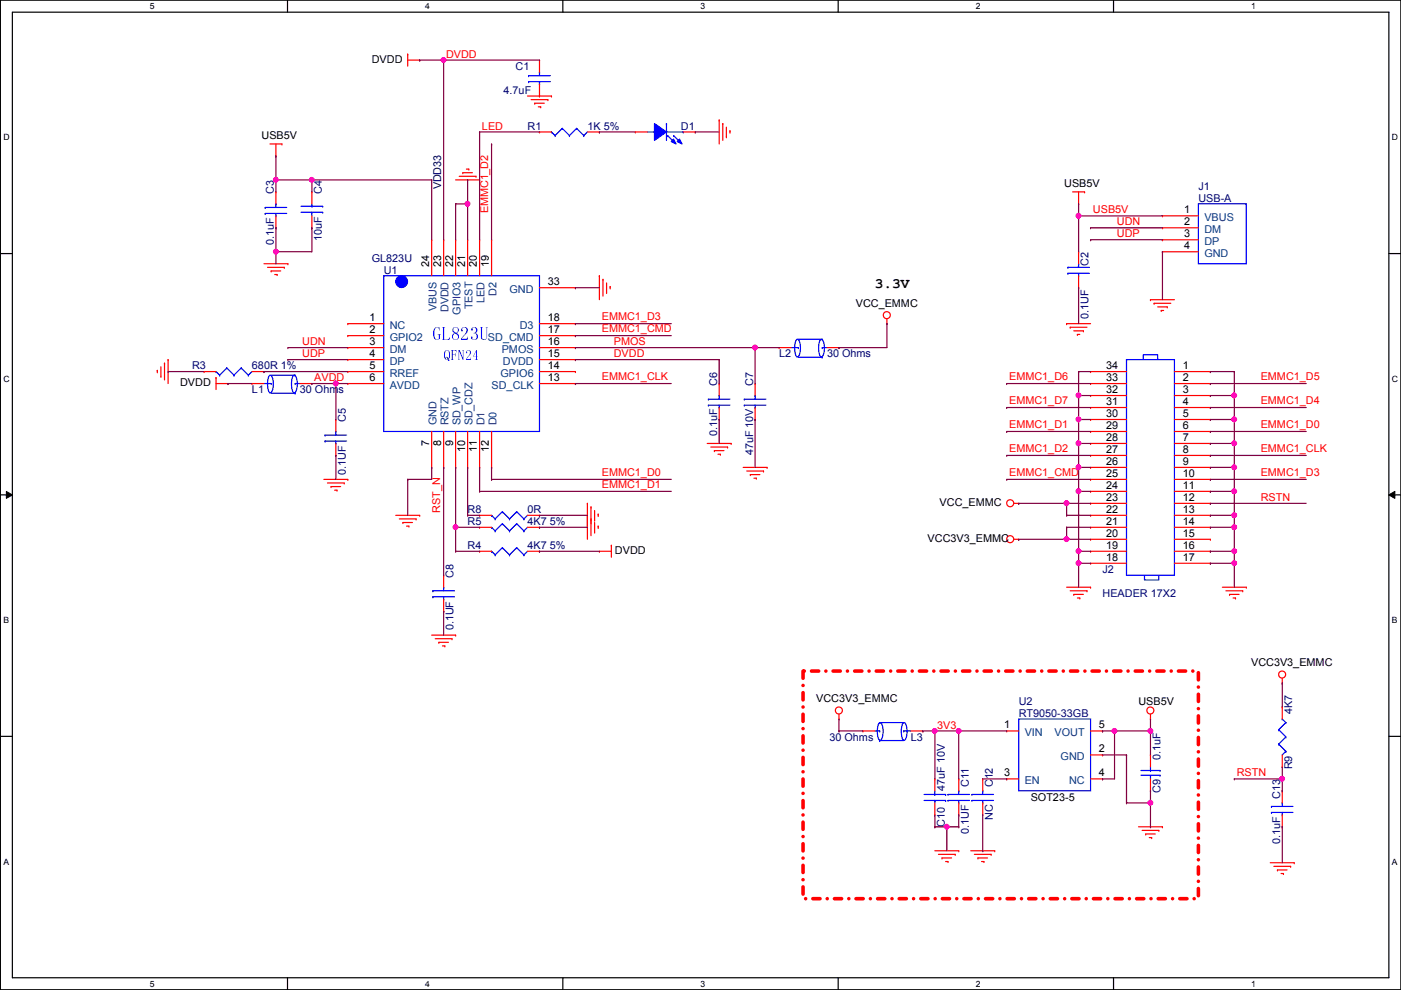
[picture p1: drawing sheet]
<svg xmlns="http://www.w3.org/2000/svg" width="297mm" height="210mm" viewBox="0 0 297 210" stroke-linecap="round" stroke-linejoin="round" font-family="sans-serif">
<path d="M.1 0h296.9v209.8h-296.9zM2.6 2.6h291.9v204.7h-291.9z" fill="none" stroke="#000" stroke-width=".25"/>
<g fill="#fff">
<path d="M31.8 .3h1v2h-1z"/>
<path d="M31.8 207.6h1v1.9h-1z"/>
</g>
<path d="M61 0v2.6M61 207.3v2.5" fill="none" stroke="#000" stroke-width=".25"/>
<g fill="#fff">
<path d="M90.1 .3h1v2h-1z"/>
<path d="M90.1 207.6h1v1.9h-1z"/>
</g>
<path d="M119.3 0v2.6M119.3 207.3v2.5" fill="none" stroke="#000" stroke-width=".25"/>
<g fill="#fff">
<path d="M148.5 .3h1v2h-1z"/>
<path d="M148.5 207.6h1v1.9h-1z"/>
</g>
<path d="M177.7 0v2.6M177.7 207.3v2.5" fill="none" stroke="#000" stroke-width=".25"/>
<g fill="#fff">
<path d="M206.9 .3h1v2h-1z"/>
<path d="M206.9 207.6h1v1.9h-1z"/>
</g>
<path d="M236.1 0v2.6M236.1 207.3v2.5" fill="none" stroke="#000" stroke-width=".25"/>
<g fill="#fff">
<path d="M265.3 .3h.9v2h-.9z"/>
<path d="M265.3 207.6h.9v1.9h-.9z"/>
<path d="M.7 28.2h1.3v1.9h-1.3z"/>
<path d="M295.1 28.2h1.3v1.9h-1.3z"/>
<path d="M.7 79.3h1.3v2h-1.3z"/>
<path d="M295.1 79.3h1.3v2h-1.3z"/>
</g>
<path d="M.1 53.8h2.5M294.5 53.8h2.5" fill="none" stroke="#000" stroke-width=".25"/>
<g fill="#fff">
<path d="M.7 130.5h1.2v2h-1.2z"/>
<path d="M295.1 130.5h1.2v2h-1.2z"/>
</g>
<path d="M.1 104.9h2.5M294.5 104.9h2.5" fill="none" stroke="#000" stroke-width=".25"/>
<path d="M1.4 104.2l1.2 .7-1.2 .8zM294.5 104.9l1.2-.7v1.5z" fill="#000"/>
<path d="M1.4 104.2l1.2 .7-1.2 .8zM294.5 104.9l1.2-.7v1.5z" fill="none" stroke="#000" stroke-width=".21"/>
<g fill="#fff">
<path d="M.7 181.7h1.2v2h-1.2z"/>
<path d="M295.1 181.7h1.2v2h-1.2z"/>
</g>
<path d="M.1 156.1h2.5M294.5 156.1h2.5" fill="none" stroke="#000" stroke-width=".25"/>
<path d="M170.3 142.3h83.8v48.2h-83.8z" fill="none" stroke="#f00" stroke-width=".76" stroke-dasharray="1.5 1.5 0 1.5"/>
<g fill="none" stroke="#f00" stroke-width=".25">
<path d="M86.4 11.5h.1M86.4 12.7h2.6M86.4 11.5v2.5M89 12.7h.1M114.4 12.7h.1M114.4 12.7v2.6M114.4 17.8v2.6M57.2 30.5h2.6M58.5 33.1h.1M58.5 30.5v2.6M59.8 30.5h.1M96.6 38.1h5.1"/>
<path d="M97.4 37.4h3.5M98.1 36.6h.1M98.1 36.6h2.1M98.9 35.9h.5M99.4 35.9h.1M100.9 37.4h.1M101.7 38.1h.1M111.8 20.4h5.1M112.6 21.1h3.6M113.4 21.9h.1M113.4 21.9h2M114.1 22.6h.5"/>
<path d="M114.4 20.4h.1M114.6 22.6h.1M116.2 21.1h.1M116.9 20.4h.1M152.5 25.4h.1M152.5 25.4v5.1M153.2 26.2h.1M153.2 26.2v3.6M154 29h.1M154 27v2M154.8 27.7h.1M154.8 27.7v.5"/>
<path d="M56 55.9h5M56.7 56.7h3.6M57.5 57.4h.1M57.5 57.4h2M58.2 58.2h.6M58.8 58.2h.1M60.3 56.7h.1M61 55.9h.1M127.1 58.5h.1M127.1 58.5v5M127.8 59.2h.1M127.8 59.2v3.6"/>
<path d="M128.6 60v2M227.4 40.7h2.6M228.7 43.2h.1M228.7 40.7v2.5M230 40.7h.1M33.4 78.5h.1M33.4 78.5v.5M34.1 79.8h.1M34.1 77.8v2M34.9 77h.1M34.9 77v3.6M35.6 76.2h.1"/>
<path d="M35.6 76.2v5.1M128.6 62h.1M129.4 60.7h.1M129.4 60.7v.6M188 68.6h.1M188 67.6v1M226.1 68.6h.1M226.1 68.6h5.1M226.9 69.4h.1M226.9 69.4h3.6M227.7 70.1h2M228.4 70.9h.1"/>
<path d="M228.4 70.9h.5M229.7 70.1h.1M231.2 78.8h.1M231.2 78.8h7.6M243.9 63.5h.1M243.9 63.5h5.1M244.7 64.3h.1M244.7 64.3h3.5M245.4 65.1h2.1M246.2 65.8h.1M246.2 65.8h.5M247.5 65.1h.1"/>
<path d="M249 78.8h7.6M256.6 78.8h.1M45.8 80.1h.1M45.8 81.3h2.5M45.8 80.1v2.5M48.3 81.3h.1M149.9 94h5.1M150.7 94.8h3.6M151.5 95.5h.1M151.5 95.5h2M152.2 96.3h.5M152.7 96.3h.1"/>
<path d="M154.3 94.8h.1M155 94h.1M157.6 99.1h5M158.3 99.9h3.6M161.9 99.9h.1M162.6 99.1h.1M231.2 81.3h.1M231.2 83.9h.1M231.2 86.4h.1M231.2 88.9h.1M231.2 91.5h.1M231.2 94h.1"/>
<path d="M231.2 96.6h.1M231.2 99.1h.1M231.2 94h7.6M231.2 99.1h7.6M231.2 81.3h7.6M231.2 83.9h7.6M231.2 86.4h7.6M231.2 88.9h7.6M231.2 91.5h7.6M231.2 96.6h7.6M249 94h7.6M249 99.1h7.6"/>
<path d="M249 81.3h7.6M249 83.9h7.6M249 86.4h7.6M249 88.9h7.6M249 91.5h7.6M249 96.6h7.6M256.6 81.3h.1M256.6 83.9h.1M256.6 86.4h.1M256.6 88.9h.1M256.6 91.5h.1M256.6 94h.1"/>
<path d="M256.6 96.6h.1M256.6 99.1h.1M68.7 101.6h5M69.4 102.4h3.6M70.2 103.2h.1M70.2 103.2h2M70.9 103.9h.6M71.5 103.9h.1M73 102.4h.1M73.7 101.6h.1M83.9 109.3h5.1M84.7 110h3.5"/>
<path d="M85.4 110.8h.1M85.4 110.8h2.1M86.2 111.5h.5M86.7 111.5h.1M88.2 110h.1M89 109.3h.1M101.7 109.3h.1M101.7 109.3h2.5M111.8 109.3h2.6M114.4 109.3h.1M124.5 106.7h.1M124.5 109.3h.1"/>
<path d="M124.5 106.7v7.6M125.3 107.5h.1M125.3 110h.1M125.3 107.5v6.1M126.1 110.3h.1M126.1 112.8h.1M126.1 108.2v2.1M126.1 110.8v2M126.8 109h.1M126.8 111.5h.1M126.8 109v.5M126.8 111.5v.6"/>
<path d="M127.1 116.9h.1M127.1 116.9h2.5M129.6 115.6h.1M129.6 115.6v2.6M159.1 100.6h.1M159.1 100.6h2M159.8 101.4h.6M160.4 101.4h.1M215 106.7h1M215 114.3h1M216 106.7h.1M216 114.3h.1"/>
<path d="M231.2 101.6h.1M231.2 104.2h.1M231.2 106.7h.1M231.2 109.3h.1M231.2 111.8h.1M231.2 114.3h.1M231.2 116.9h.1M231.2 119.4h.1M231.2 101.6h7.6M231.2 106.7h7.6M231.2 114.3h7.6M231.2 109.3h7.6"/>
<path d="M231.2 116.9h7.6M231.2 104.2h7.6M231.2 111.8h7.6M231.2 119.4h7.6M249 101.6h7.6M249 106.7h7.6M249 114.3h7.6M249 109.3h7.6M249 116.9h7.6M249 104.2h7.6M249 111.8h7.6M249 119.4h7.6"/>
<path d="M256.6 101.6h.1M256.6 104.2h.1M256.6 106.7h.1M256.6 109.3h.1M256.6 111.8h.1M256.6 114.3h.1M256.6 116.9h.1M256.6 119.4h.1M91.5 134.7h5.1M92.3 135.4h3.5M93 136.2h.1M93 136.2h2.1"/>
<path d="M93.8 136.9h.5M94.1 122h.1M94.1 129.6h.1M94.1 122v2.5M94.1 127v2.6M94.3 136.9h.1M95.8 135.4h.1M96.6 134.7h.1M226.1 124.5h5.1M226.9 125.3h3.6M227.7 126h.1M227.7 126h2"/>
<path d="M228.4 126.8h.5M228.9 126.8h.1M230.5 125.3h.1M231.2 124.5h.1M259.2 124.5h5M259.9 125.3h3.6M260.7 126h.1M260.7 126h2M261.4 126.8h.6M262 126.8h.1M263.5 125.3h.1M264.2 124.5h.1"/>
<path d="M177.9 152.4h.1M177.9 151.4v1M243.9 152.4h.1M243.9 151.4v1M271.9 144.8h.1M271.9 143.8v1M241.4 175.3h5.1M242.1 176.1h3.6M242.9 176.8h.1M242.9 176.8h2M243.7 177.6h.5M244.2 177.6h.1"/>
<path d="M245.7 176.1h.1M246.5 175.3h.1M271.9 167.7h.1M271.9 175.3h.1M271.9 167.7v2.5M271.9 172.8v2.5M198.2 180.4h5.1M199 181.1h3.5M199.7 181.9h.1M199.7 181.9h2.1M200.5 182.7h.5M201 182.7h.1"/>
<path d="M202.5 181.1h.1M203.3 180.4h.1M205.8 180.4h5.1M206.6 181.1h3.5M207.3 181.9h.1M207.3 181.9h2.1M208.1 182.7h.5M208.6 182.7h.1M210.1 181.1h.1M210.9 180.4h.1M269.3 182.9h5.1M270.1 183.7h3.5"/>
<path d="M270.8 184.4h.1M270.8 184.4h2.1M271.6 185.2h.5M272.1 185.2h.1M273.6 183.7h.1M274.4 182.9h.1"/>
<circle cx="188" cy="66.8" r=".75"/>
<circle cx="214.2" cy="106.7" r=".75"/>
<circle cx="214.2" cy="114.3" r=".75"/>
<circle cx="177.9" cy="150.6" r=".75"/>
<circle cx="243.9" cy="150.6" r=".75"/>
<circle cx="271.8" cy="143" r=".75"/>
</g>
<g fill="none" stroke="#00f" stroke-width=".25">
<path d="M112.1 16h.1M112.1 17.3h.1M112.1 16h4.6M112.1 17.3h4.6M114.4 15.3h.1M114.4 17.8h.1M114.4 15.3v.7M114.4 17.3v.5M81.4 58.5h33v33h-33zM238.8 76.2h10.2v45.8h-10.2zM242.4 76.2v-1h3v1M104.2 109.3h.1"/>
<path d="M104.2 109.3l.8 .7M105 110h.1M106.5 108.5h.1M106.5 108.5l1.5 1.5M106.5 108.5l-1.5 1.5M108 110h.1M109.6 108.5h.1M109.6 108.5l1.5 1.5M109.6 108.5l-1.6 1.5M111.1 110h.1M111.8 109.3l-.7 .7M91.8 125.3h.1"/>
<path d="M91.8 126.5h.1M91.8 125.3h4.5M91.8 126.5h4.5M94.1 124.5h.1M94.1 127h.1M94.1 124.5v.8M94.1 126.5v.5M242.7 122v1h3v-1M269.6 171h.1M269.6 172.3h.1M269.6 171h4.5M269.6 172.3h4.5"/>
<path d="M271.9 170.2h.1M271.9 172.8h.1M271.9 170.2v.8M271.9 172.3v.5"/>
</g>
<circle cx="85.1" cy="59.7" r="1.25" fill="#00f"/>
<g fill="none" stroke="#00f" stroke-width=".25">
<path d="M137.2 28h1.6M138.8 28h.1M141.3 26.2h.1M141.3 26.2v3.6M141.3 28h3.6M144.9 28h.1M56.2 44h.1M56.2 45.3h.1M56.2 44h4.6M56.2 45.3h4.6M58.5 43.2h.1M58.5 45.8h.1"/>
<path d="M58.5 43.2v.8M58.5 45.3v.5M63.8 45h4.6M63.8 43.7h4.6M66.1 43.7h.1M66.1 45h.1M66.1 43.2v.5M66.1 45v.8M68.4 45h.1M68.4 43.7h.1M150.2 84.6h.1M150.2 85.9h.1"/>
<path d="M150.2 84.6h4.6M150.2 85.9h4.6M152.5 83.9h.1M152.5 86.4h.1M152.5 83.9v.7M152.5 85.9v.5M104.2 116.9h.1M104.2 116.9l.8 .7M105 117.6h.1M106.5 116.1h.1M106.5 116.1l1.5 1.5M106.5 116.1l-1.5 1.5"/>
<path d="M108 117.6h.1M109.6 116.1h.1M109.6 116.1l1.5 1.5M109.6 116.1l-1.6 1.5M111.1 117.6h.1M111.8 116.9l-.7 .7M216 152.4h15.2v15.3h-15.2zM195.9 168.4h4.6M195.9 169.7h4.6M198.2 169.7h.1M198.2 168.4h.1M198.2 167.7v.7"/>
<path d="M198.2 169.7v.5M200.5 168.4h.1M200.5 169.7h.1M206.1 168.4h.1M206.1 169.7h.1M206.1 168.4h4.5M206.1 169.7h4.5M208.4 167.7h.1M208.4 170.2h.1M208.4 167.7v.7M208.4 169.7v.5"/>
<circle cx="85.1" cy="59.7" r="1.25"/>
</g>
<g fill="none" stroke="#f00" stroke-width=".25">
<path d="M58.5 40.7h.1M58.5 48.3h.1M58.5 40.7v2.5M58.5 45.8v2.5M66.1 40.7h.1M66.1 48.3h.1M66.1 40.7v2.5M66.1 45.8v2.5M91.5 50.8h.1M91.5 50.8v7.7M94.1 50.8h.1M94.1 50.8v7.7"/>
<path d="M96.6 50.8h.1M96.6 50.8v7.7M99.1 50.8h.1M99.1 50.8v7.7M101.7 50.8h.1M101.7 50.8v7.7M104.2 50.8h.1M104.2 50.8v7.7M73.7 68.6h.1M73.7 71.2h.1M73.7 73.7h.1M73.7 76.2h.1"/>
<path d="M73.7 78.8h.1M73.7 68.6h7.7M73.7 71.2h7.7M73.7 73.7h7.7M73.7 76.2h7.7M73.7 78.8h7.7M114.4 68.6h7.6M114.4 71.2h7.6M114.4 73.7h7.6M114.4 76.2h7.6M114.4 78.8h7.6M114.4 61h7.6"/>
<path d="M122 78.8h.1M122 76.2h.1M122 73.7h.1M122 71.2h.1M122 68.6h.1M122 61h.1M73.7 81.3h.1M73.7 81.3h7.7M91.5 99.1h.1M91.5 91.5v7.6M94.1 99.1h.1M94.1 91.5v7.6"/>
<path d="M96.6 99.1h.1M96.6 91.5v7.6M99.1 99.1h.1M99.1 91.5v7.6M101.7 99.1h.1M101.7 91.5v7.6M104.2 99.1h.1M104.2 91.5v7.6M114.4 81.3h7.6M122 81.3h.1M152.5 81.3h.1M152.5 88.9h.1"/>
<path d="M152.5 81.3v2.6M152.5 86.4v2.5M101.7 116.9h.1M101.7 116.9h2.5M111.8 116.9h2.6M114.4 116.9h.1M213.4 155h.1M213.4 155h2.6M231.2 155h2.6M233.8 155h.1M198.2 172.8h.1M198.2 165.1h.1"/>
<path d="M198.2 165.1v2.6M198.2 170.2v2.6M208.4 165.1h.1M208.4 172.8h.1M208.4 165.1v2.6M208.4 170.2v2.6M213.4 165.1h.1M213.4 165.1h2.6M231.2 160.1h2.6M231.2 165.1h2.6M233.8 160.1h.1M233.8 165.1h.1"/>
</g>
<path d="M138.8 26.2l2.5 1.8-2.5 1.8z" fill-rule="evenodd" fill="#00f"/>
<path d="M138.8 26.2l2.5 1.8-2.5 1.8z" fill="none" stroke="#00f" stroke-width=".25"/>
<path d="M142.8 29.5l.5 1-1-.5z" fill-rule="evenodd" fill="#00f"/>
<path d="M141.6 28.7h.1M141.6 28.7l1.5 1.6M142.8 29.5l.5 1-1-.5zM142.8 28.7h.1M142.8 28.7l1.6 1.6" fill="none" stroke="#00f" stroke-width=".25"/>
<path d="M144.1 29.5l.5 1-1-.5z" fill-rule="evenodd" fill="#00f"/>
<g fill="none" stroke="#00f" stroke-width=".25">
<path d="M116.9 28h.1M116.9 28l.8 .7M117.7 28.7h.1M119.2 27.2h.1M119.2 27.2l1.5 1.5M119.2 27.2l-1.5 1.5M120.7 28.7h.1M122.3 27.2h.1M122.3 27.2l1.5 1.5M122.3 27.2l-1.6 1.5M123.8 28.7h.1M124.5 28l-.7 .7"/>
<path d="M144.1 29.5l.5 1-1-.5zM226.4 56.7h.1M226.4 58h.1M226.4 56.7h4.6M226.4 58h4.6M228.7 55.9h.1M228.7 58.5h.1M228.7 55.9v.8M228.7 58v.5M254.1 43.2h10.1v12.7h-10.1zM45.8 78.8h.1M45.8 78.8l.8 .7"/>
<path d="M46.6 79.5h.1M48.1 78h.1M48.1 78l1.5 1.5M48.1 78l-1.5 1.5M49.6 79.5h.1M51.1 78h.1M51.1 78l1.6 1.5M51.1 78l-1.5 1.5M52.7 79.5h.1M53.4 78.8l-.7 .7M57.1 79.6l.2-.1a2.46 2.46 0 0 1 .6 2.5 1.38 1.38 0 0 1-.6 1.3 2.64 2.64 0 0 1-.5-2.5zM57.5 79.5h5.1"/>
<path d="M62.2 79.6l.2-.1a2.46 2.46 0 0 1 .6 2.5 1.38 1.38 0 0 1-.6 1.3 2.64 2.64 0 0 1-.6-2.5zM62.6 79.5h.1M167.7 73.7h1.5M168.9 72l.2-.1a2.46 2.46 0 0 1 .6 2.5 1.38 1.38 0 0 1-.6 1.3 2.64 2.64 0 0 1-.6-2.5zM169.2 73.7h.1M169.2 71.9h5.1M169.2 75.7h5.1M174 72l.2-.1a2.46 2.46 0 0 1 .6 2.5 1.38 1.38 0 0 1-.6 1.3 2.64 2.64 0 0 1-.6-2.5zM174.3 71.9h.1M174.3 75.7h.1M174.3 73.7h.1M174.3 73.7h1"/>
<path d="M56 81.3h1.5M57.5 81.3h.1M57.5 83.4h5.1M62.6 83.4h.1M62.6 81.3h.1M62.6 81.3h1M68.9 92.2h.1M68.9 93.5h.1M68.9 92.2h4.6M68.9 93.5h4.6M71.2 91.5h.1M71.2 94h.1"/>
<path d="M71.2 91.5v.7M71.2 93.5v.5M157.8 84.6h.1M157.8 85.9h.1M157.8 84.6h4.6M157.8 85.9h4.6M160.1 83.9h.1M160.1 86.4h.1M160.1 83.9v.7M160.1 85.9v.5M104.2 111.8h.1M104.2 111.8l.8 .8"/>
<path d="M105 112.6h.1M106.5 111h.1M106.5 111l1.5 1.6M106.5 111l-1.5 1.6M108 112.6h.1M109.6 111h.1M109.6 111l1.5 1.6M109.6 111l-1.6 1.6M111.1 112.6h.1M111.8 111.8l-.7 .8M185.5 155h1M186.4 153.3l.2-.1a2.46 2.46 0 0 1 .6 2.5 1.38 1.38 0 0 1-.6 1.3 2.64 2.64 0 0 1-.6-2.5z"/>
<path d="M186.5 153.2h.1M186.5 157h.1M186.5 155h.1M186.5 153.2h5.1M186.5 157h5.1M191.5 153.3l.2-.1a2.46 2.46 0 0 1 .6 2.5 1.38 1.38 0 0 1-.6 1.3 2.64 2.64 0 0 1-.6-2.5zM191.6 155h.1M191.6 155h1.5M271.1 157.8h.1M271.1 154.7h.1M271.1 157.8l1.5 1.5M271.1 154.7l1.5 1.6"/>
<path d="M271.9 152.4h.1M271.9 152.4l.7 .8M272.6 159.3h.1M272.6 156.3h.1M272.6 153.2h.1M272.6 159.3l-.7 .8M272.6 156.3l-1.5 1.5M272.6 153.2l-1.5 1.5M201 168.4h.1M201 169.7h.1M201 168.4h4.6M201 169.7h4.6"/>
<path d="M203.3 167.7h.1M203.3 170.2h.1M203.3 167.7v.7M203.3 169.7v.5M241.9 164.4h4.1M241.9 163.4h4.1M243.9 164.4h.1M243.9 163.4h.1M243.9 162.6v.8M243.9 164.4v.7M246 164.4h.1M246 163.4h.1"/>
</g>
<g fill="none" stroke="#f00" stroke-width=".25">
<path d="M114.4 28h.1M114.4 28h2.5M124.5 28h2.6M127.1 28h.1M134.7 28h.1M134.7 28h2.5M144.9 28h2.5M147.4 28h.1M228.7 53.4h.1M228.7 53.4v2.5M228.7 58.5v2.5M246.5 45.8h.1"/>
<path d="M246.5 48.3h.1M246.5 50.8h.1M246.5 53.4h.1M246.5 45.8h7.6M246.5 48.3h7.6M246.5 50.8h7.6M246.5 53.4h7.6M43.3 78.8h.1M43.3 78.8h2.5M53.4 78.8h2.6M56 78.8h.1M165.2 73.7h.1"/>
<path d="M165.2 73.7h2.5M175.3 73.7h2.6M177.9 73.7h.1M228.7 61h.1M53.4 81.3h.1M53.4 81.3h2.6M63.6 81.3h2.5M66.1 81.3h.1M71.2 88.9h.1M71.2 96.6h.1M71.2 88.9v2.6M71.2 94v2.6"/>
<path d="M160.1 81.3h.1M160.1 88.9h.1M160.1 81.3v2.6M160.1 86.4v2.5M101.7 111.8h.1M101.7 111.8h2.5M111.8 111.8h2.6M114.4 111.8h.1M183 155h.1M183 155h2.5M193.1 155h2.6M195.7 155h.1"/>
<path d="M271.9 149.9h.1M271.9 149.9v2.5M203.3 165.1h.1M203.3 172.8h.1M203.3 165.1v2.6M203.3 170.2v2.6M243.9 167.7h.1M243.9 160.1h.1M243.9 160.1v2.5M243.9 165.1v2.6M271.9 162.6h.1M271.9 160.1v2.5"/>
</g>
<g fill="none" stroke="#800040" stroke-width=".25">
<path d="M58.5 38.1h.1M58.5 38.1h7.6M58.5 38.1v2.6M66.1 38.1h.1M66.1 38.1v2.6M58.5 53.4h.1M66.1 48.3h.1M66.1 48.3v5.1h-7.6M231.2 50.8h.1M231.2 48.3h.1M231.2 50.8h15.3M231.2 48.3h15.3"/>
<path d="M71.2 96.6h.1M71.2 96.6v5M101.7 104.2h.1M101.7 104.2h40.6M104.2 101.6h.1M104.2 101.6h38.1"/>
</g>
<circle cx="58.5" cy="38.1" r=".49" fill="#f0f"/>
<circle cx="58.5" cy="38.1" r=".49" fill="none" stroke="#f0f" stroke-width=".25"/>
<path d="M58.5 53.4h.1M58.5 53.4v2.5" fill="none" stroke="#800040" stroke-width=".25"/>
<circle cx="58.5" cy="53.4" r=".49" fill="#f0f"/>
<circle cx="58.5" cy="53.4" r=".49" fill="none" stroke="#f0f" stroke-width=".25"/>
<path d="M66.1 38.1h.1M66.1 38.1h25.4" fill="none" stroke="#800040" stroke-width=".25"/>
<circle cx="66.1" cy="38.1" r=".49" fill="#f0f"/>
<circle cx="66.1" cy="38.1" r=".49" fill="none" stroke="#f0f" stroke-width=".25"/>
<path d="M94.1 12.7h.1M94.1 12.7v38.1M58.5 48.3h.1M58.5 48.3v5.1" fill="none" stroke="#800040" stroke-width=".25"/>
<circle cx="94" cy="12.7" r=".49" fill="#f0f"/>
<circle cx="94" cy="12.7" r=".49" fill="none" stroke="#f0f" stroke-width=".25"/>
<g fill="none" stroke="#800040" stroke-width=".25">
<path d="M94.1 12.7h.1M94.1 12.7h20.3M101.7 28h.1M101.7 28h12.7M104.2 30.5h.1M104.2 30.5v20.3M61 73.7h.1M61 76.2h.1M61 73.7h12.7M61 76.2h12.7M122 68.6h.1M122 71.2h.1"/>
<path d="M122 68.6h20.3M122 71.2h20.3M261.7 78.8h.1M261.7 78.8v5.1h-5.1M122 81.3h.1M122 81.3h20.3M213.4 91.5h.1M213.4 96.6h.1M213.4 86.4h.1M213.4 81.3h.1M213.4 81.3h17.8M213.4 91.5h17.8"/>
<path d="M213.4 86.4h17.8M213.4 96.6h17.8M256.6 91.5h.1M256.6 86.4h.1M256.6 81.3h.1M256.6 96.6h.1M256.6 83.9h.1M256.6 81.3h20.3M256.6 91.5h20.3M256.6 86.4h20.3M256.6 96.6h20.3M213.4 101.6h.1"/>
<path d="M213.4 101.6h17.8M256.6 101.6h.1M256.6 106.7h.1M256.6 101.6h20.3M256.6 106.7h20.3M94.1 129.6h.1M94.1 129.6v5.1"/>
</g>
<circle cx="261.7" cy="83.8" r=".49" fill="#f0f"/>
<circle cx="261.7" cy="83.8" r=".49" fill="none" stroke="#f0f" stroke-width=".25"/>
<path d="M256.6 78.8h.1M256.6 78.8h5.1M256.6 94h.1M261.7 88.9h.1M261.7 88.9v5.1h-5.1" fill="none" stroke="#800040" stroke-width=".25"/>
<circle cx="261.7" cy="94" r=".49" fill="#f0f"/>
<circle cx="261.7" cy="94" r=".49" fill="none" stroke="#f0f" stroke-width=".25"/>
<path d="M256.6 88.9h.1M261.7 83.9h.1M261.7 83.9v5h-5.1" fill="none" stroke="#800040" stroke-width=".25"/>
<circle cx="261.7" cy="88.9" r=".49" fill="#f0f"/>
<circle cx="261.7" cy="88.9" r=".49" fill="none" stroke="#f0f" stroke-width=".25"/>
<path d="M256.6 99.1h.1M261.7 94h.1M261.7 94v5.1h-5.1" fill="none" stroke="#800040" stroke-width=".25"/>
<circle cx="261.7" cy="99.1" r=".49" fill="#f0f"/>
<circle cx="261.7" cy="99.1" r=".49" fill="none" stroke="#f0f" stroke-width=".25"/>
<path d="M261.7 99.1h.1M261.7 99.1v10.2M256.6 104.2h.1M256.6 104.2h5.1M261.7 104.2h.1" fill="none" stroke="#800040" stroke-width=".25"/>
<circle cx="261.7" cy="109.2" r=".49" fill="#f0f"/>
<circle cx="261.7" cy="109.2" r=".49" fill="none" stroke="#f0f" stroke-width=".25"/>
<circle cx="261.7" cy="104.2" r=".49" fill="#f0f"/>
<circle cx="261.7" cy="104.2" r=".49" fill="none" stroke="#f0f" stroke-width=".25"/>
<path d="M256.6 109.3h.1M256.6 111.8h.1M256.6 109.3h5.1M261.7 109.3h.1M261.7 109.3v2.5h-5.1" fill="none" stroke="#800040" stroke-width=".25"/>
<circle cx="261.7" cy="111.8" r=".49" fill="#f0f"/>
<circle cx="261.7" cy="111.8" r=".49" fill="none" stroke="#f0f" stroke-width=".25"/>
<path d="M256.6 119.4h.1M261.7 111.8h.1M261.7 116.9h.1M261.7 111.8v7.6h-5.1" fill="none" stroke="#800040" stroke-width=".25"/>
<circle cx="261.7" cy="116.9" r=".49" fill="#f0f"/>
<circle cx="261.7" cy="116.9" r=".49" fill="none" stroke="#f0f" stroke-width=".25"/>
<path d="M256.6 116.9h.1M256.6 116.9h5.1M261.7 119.4h.1M261.7 119.4v5.1" fill="none" stroke="#800040" stroke-width=".25"/>
<circle cx="261.7" cy="119.4" r=".49" fill="#f0f"/>
<circle cx="261.7" cy="119.4" r=".49" fill="none" stroke="#f0f" stroke-width=".25"/>
<path d="M228.7 116.9h.1M228.7 119.4h.1M228.7 116.9v7.6M228.7 116.9h2.5M228.7 119.4h2.5" fill="none" stroke="#800040" stroke-width=".25"/>
<circle cx="228.7" cy="119.4" r=".49" fill="#f0f"/>
<circle cx="228.7" cy="119.4" r=".49" fill="none" stroke="#f0f" stroke-width=".25"/>
<path d="M228.7 78.8h.1M228.7 78.8v5.1" fill="none" stroke="#800040" stroke-width=".25"/>
<circle cx="228.7" cy="83.8" r=".49" fill="#f0f"/>
<circle cx="228.7" cy="83.8" r=".49" fill="none" stroke="#f0f" stroke-width=".25"/>
<path d="M228.7 78.8h.1M228.7 78.8h2.5M228.7 104.2h.1M228.7 104.2v12.7" fill="none" stroke="#800040" stroke-width=".25"/>
<circle cx="228.7" cy="116.9" r=".49" fill="#f0f"/>
<circle cx="228.7" cy="116.9" r=".49" fill="none" stroke="#f0f" stroke-width=".25"/>
<circle cx="228.7" cy="104.2" r=".49" fill="#f0f"/>
<circle cx="228.7" cy="104.2" r=".49" fill="none" stroke="#f0f" stroke-width=".25"/>
<path d="M228.7 99.1h.1M228.7 94h.1M228.7 83.9h.1M228.7 99.1h2.5M228.7 94h2.5M228.7 83.9h2.5M226.1 106.7h.1M226.1 106.7v2.6M228.7 104.2h.1M228.7 104.2h2.5" fill="none" stroke="#800040" stroke-width=".25"/>
<circle cx="226.1" cy="106.7" r=".49" fill="#f0f"/>
<circle cx="226.1" cy="106.7" r=".49" fill="none" stroke="#f0f" stroke-width=".25"/>
<path d="M216 106.7h.1M216 114.3h.1M216 114.3h15.2M216 106.7h15.2M226.1 109.3h.1M226.1 114.3h.1M226.1 106.7h.1M226.1 109.3h5.1" fill="none" stroke="#800040" stroke-width=".25"/>
<circle cx="226.1" cy="114.3" r=".49" fill="#f0f"/>
<circle cx="226.1" cy="114.3" r=".49" fill="none" stroke="#f0f" stroke-width=".25"/>
<path d="M228.7 88.9h.1M228.7 83.9h.1M228.7 88.9h2.5M228.7 83.9v10.1M226.1 111.8h.1M226.1 111.8h5.1M226.1 111.8v2.5" fill="none" stroke="#800040" stroke-width=".25"/>
<circle cx="228.7" cy="94" r=".49" fill="#f0f"/>
<circle cx="228.7" cy="94" r=".49" fill="none" stroke="#f0f" stroke-width=".25"/>
<circle cx="228.7" cy="88.9" r=".49" fill="#f0f"/>
<circle cx="228.7" cy="88.9" r=".49" fill="none" stroke="#f0f" stroke-width=".25"/>
<path d="M228.7 94h.1M228.7 99.1h.1M228.7 94v10.2" fill="none" stroke="#800040" stroke-width=".25"/>
<circle cx="228.7" cy="99.1" r=".49" fill="#f0f"/>
<circle cx="228.7" cy="99.1" r=".49" fill="none" stroke="#f0f" stroke-width=".25"/>
<path d="M91.5 38.1h.1M91.5 38.1v12.7M35.6 78.8h.1M35.6 78.8h7.7M56 78.8h.1M56 78.8h17.7M96.6 99.1h.1M96.6 99.1v12.7M101.7 99.1h.1M101.7 99.1v5.1M104.2 99.1h.1M104.2 99.1v2.5" fill="none" stroke="#800040" stroke-width=".25"/>
<circle cx="96.6" cy="111.8" r=".49" fill="#f0f"/>
<circle cx="96.6" cy="111.8" r=".49" fill="none" stroke="#f0f" stroke-width=".25"/>
<path d="M101.7 28h.1M101.7 28v22.8M99.1 43.2h.1M99.1 43.2v7.6M91.5 99.1h.1M91.5 99.1v2.5M94.1 99.1h.1M94.1 99.1v22.9" fill="none" stroke="#800040" stroke-width=".25"/>
<circle cx="99.1" cy="43.2" r=".49" fill="#f0f"/>
<circle cx="99.1" cy="43.2" r=".49" fill="none" stroke="#f0f" stroke-width=".25"/>
<path d="M228.7 45.8h.1M228.7 43.2h.1M228.7 45.8h17.8M228.7 43.2v10.2M246.5 53.4h.1M246.5 53.4v10.1" fill="none" stroke="#800040" stroke-width=".25"/>
<circle cx="228.7" cy="45.7" r=".49" fill="#f0f"/>
<circle cx="228.7" cy="45.7" r=".49" fill="none" stroke="#f0f" stroke-width=".25"/>
<path d="M122 73.7h.1M122 73.7h38.1M228.7 61h.1M228.7 61v7.6" fill="none" stroke="#800040" stroke-width=".25"/>
<circle cx="160.1" cy="73.7" r=".49" fill="#f0f"/>
<circle cx="160.1" cy="73.7" r=".49" fill="none" stroke="#f0f" stroke-width=".25"/>
<g fill="none" stroke="#800040" stroke-width=".25">
<path d="M99.1 38.1h.1M99.1 38.1v5.1M122 76.2h.1M122 76.2h30.5M152.5 76.2h.1M152.5 76.2v5.1M160.1 73.7h.1M160.1 73.7v7.6M66.1 81.3h.1M66.1 81.3h5.1M152.5 88.9h.1M152.5 88.9v5.1"/>
<path d="M160.1 88.9h.1M160.1 88.9v10.2M96.6 116.9h.1M96.6 111.8h.1M96.6 116.9h5.1M96.6 111.8v5.1M96.6 111.8h5.1M114.4 111.8h.1M114.4 116.9h.1M114.4 116.9h12.7M114.4 111.8h10.1M198.2 155h.1"/>
<path d="M198.2 155h5.1M233.8 155h.1M233.8 155h2.5M243.9 155h.1M243.9 152.4v7.7"/>
</g>
<circle cx="243.9" cy="155" r=".49" fill="#f0f"/>
<circle cx="243.9" cy="155" r=".49" fill="none" stroke="#f0f" stroke-width=".25"/>
<path d="M203.3 155h.1M203.3 155v10.1M243.9 170.2h.1M243.9 167.7v2.5" fill="none" stroke="#800040" stroke-width=".25"/>
<circle cx="203.3" cy="155" r=".49" fill="#f0f"/>
<circle cx="203.3" cy="155" r=".49" fill="none" stroke="#f0f" stroke-width=".25"/>
<path d="M198.2 155h.1M198.2 155v10.1" fill="none" stroke="#800040" stroke-width=".25"/>
<circle cx="198.2" cy="155" r=".49" fill="#f0f"/>
<circle cx="198.2" cy="155" r=".49" fill="none" stroke="#f0f" stroke-width=".25"/>
<path d="M198.2 175.3h.1M198.2 172.8v2.5M198.2 175.3h2.5M200.7 175.3h.1M200.7 175.3v5.1M203.3 175.3h.1M203.3 172.8v2.5" fill="none" stroke="#800040" stroke-width=".25"/>
<circle cx="200.7" cy="175.3" r=".49" fill="#f0f"/>
<circle cx="200.7" cy="175.3" r=".49" fill="none" stroke="#f0f" stroke-width=".25"/>
<path d="M122 61h.1M122 61h5.1M71.2 81.3h.1M71.2 81.3v7.6M86.4 101.6h.1M86.4 101.6h5.1M86.4 101.6v7.7M203.3 155h.1M203.3 155h10.1M200.7 175.3h.1M200.7 175.3h2.6" fill="none" stroke="#800040" stroke-width=".25"/>
<circle cx="71.2" cy="81.3" r=".49" fill="#f0f"/>
<circle cx="71.2" cy="81.3" r=".49" fill="none" stroke="#f0f" stroke-width=".25"/>
<g fill="none" stroke="#800040" stroke-width=".25">
<path d="M89 12.7h.1M89 12.7h5.1M58.5 33.1h.1M58.5 33.1v5M127.1 28h.1M127.1 28h7.6M147.4 28h.1M147.4 28h5.1M96.6 43.2h.1M96.6 43.2v7.6M96.6 43.2h2.5M160.1 73.7h.1"/>
<path d="M160.1 73.7h5.1M177.9 73.7h.1M188 68.6h.1M188 68.6v5.1h-10.1M48.3 81.3h.1M48.3 81.3h5.1M71.2 81.3h.1M71.2 81.3h2.5M99.1 99.1h.1M99.1 99.1v10.2M99.1 109.3h.1M99.1 109.3h2.6"/>
<path d="M114.4 109.3h.1M114.4 109.3h10.1M177.9 155h.1M177.9 155h5.1M177.9 152.4v2.6M195.7 155h.1M195.7 155h2.5M271.9 144.8h.1M271.9 144.8v5.1M261.7 165.1h.1M261.7 165.1h10.2M271.9 165.1h.1"/>
<path d="M271.9 162.6v2.5"/>
</g>
<circle cx="271.8" cy="165.1" r=".49" fill="#f0f"/>
<circle cx="271.8" cy="165.1" r=".49" fill="none" stroke="#f0f" stroke-width=".25"/>
<path d="M236.3 155h.1M236.3 155v10.1M271.9 167.7h.1M271.9 175.3h.1M271.9 165.1v2.6M271.9 175.3v7.6" fill="none" stroke="#800040" stroke-width=".25"/>
<circle cx="236.3" cy="155" r=".49" fill="#f0f"/>
<circle cx="236.3" cy="155" r=".49" fill="none" stroke="#f0f" stroke-width=".25"/>
<g fill="none" stroke="#800040" stroke-width=".25">
<path d="M236.3 155h.1M236.3 155h7.6M208.4 165.1h5M208.4 172.8v7.6M213.4 165.1h.1M233.8 165.1h.1M233.8 165.1h2.5M233.8 160.1h5M238.8 160.1h.1M238.8 170.2h.1M238.8 160.1v10.1M238.8 170.2h5.1"/>
<path d="M243.9 170.2h.1M243.9 175.3h.1M243.9 170.2v5.1M208.4 180.4h.1"/>
</g>
<circle cx="243.9" cy="170.2" r=".49" fill="#f0f"/>
<circle cx="243.9" cy="170.2" r=".49" fill="none" stroke="#f0f" stroke-width=".25"/>
<circle cx="58.5" cy="38.1" r=".49" fill="#f0f"/>
<circle cx="58.5" cy="38.1" r=".49" fill="none" stroke="#f0f" stroke-width=".25"/>
<circle cx="58.5" cy="53.4" r=".49" fill="#f0f"/>
<circle cx="58.5" cy="53.4" r=".49" fill="none" stroke="#f0f" stroke-width=".25"/>
<circle cx="66.1" cy="38.1" r=".49" fill="#f0f"/>
<circle cx="66.1" cy="38.1" r=".49" fill="none" stroke="#f0f" stroke-width=".25"/>
<circle cx="94" cy="12.7" r=".49" fill="#f0f"/>
<circle cx="94" cy="12.7" r=".49" fill="none" stroke="#f0f" stroke-width=".25"/>
<circle cx="261.7" cy="83.8" r=".49" fill="#f0f"/>
<circle cx="261.7" cy="83.8" r=".49" fill="none" stroke="#f0f" stroke-width=".25"/>
<circle cx="261.7" cy="94" r=".49" fill="#f0f"/>
<circle cx="261.7" cy="94" r=".49" fill="none" stroke="#f0f" stroke-width=".25"/>
<circle cx="261.7" cy="88.9" r=".49" fill="#f0f"/>
<circle cx="261.7" cy="88.9" r=".49" fill="none" stroke="#f0f" stroke-width=".25"/>
<circle cx="261.7" cy="99.1" r=".49" fill="#f0f"/>
<circle cx="261.7" cy="99.1" r=".49" fill="none" stroke="#f0f" stroke-width=".25"/>
<circle cx="261.7" cy="109.2" r=".49" fill="#f0f"/>
<circle cx="261.7" cy="109.2" r=".49" fill="none" stroke="#f0f" stroke-width=".25"/>
<circle cx="261.7" cy="104.2" r=".49" fill="#f0f"/>
<circle cx="261.7" cy="104.2" r=".49" fill="none" stroke="#f0f" stroke-width=".25"/>
<circle cx="261.7" cy="111.8" r=".49" fill="#f0f"/>
<circle cx="261.7" cy="111.8" r=".49" fill="none" stroke="#f0f" stroke-width=".25"/>
<circle cx="261.7" cy="116.9" r=".49" fill="#f0f"/>
<circle cx="261.7" cy="116.9" r=".49" fill="none" stroke="#f0f" stroke-width=".25"/>
<circle cx="261.7" cy="119.4" r=".49" fill="#f0f"/>
<circle cx="261.7" cy="119.4" r=".49" fill="none" stroke="#f0f" stroke-width=".25"/>
<circle cx="228.7" cy="119.4" r=".49" fill="#f0f"/>
<circle cx="228.7" cy="119.4" r=".49" fill="none" stroke="#f0f" stroke-width=".25"/>
<circle cx="228.7" cy="83.8" r=".49" fill="#f0f"/>
<circle cx="228.7" cy="83.8" r=".49" fill="none" stroke="#f0f" stroke-width=".25"/>
<circle cx="228.7" cy="116.9" r=".49" fill="#f0f"/>
<circle cx="228.7" cy="116.9" r=".49" fill="none" stroke="#f0f" stroke-width=".25"/>
<circle cx="228.7" cy="104.2" r=".49" fill="#f0f"/>
<circle cx="228.7" cy="104.2" r=".49" fill="none" stroke="#f0f" stroke-width=".25"/>
<circle cx="226.1" cy="106.7" r=".49" fill="#f0f"/>
<circle cx="226.1" cy="106.7" r=".49" fill="none" stroke="#f0f" stroke-width=".25"/>
<circle cx="226.1" cy="114.3" r=".49" fill="#f0f"/>
<circle cx="226.1" cy="114.3" r=".49" fill="none" stroke="#f0f" stroke-width=".25"/>
<circle cx="228.7" cy="94" r=".49" fill="#f0f"/>
<circle cx="228.7" cy="94" r=".49" fill="none" stroke="#f0f" stroke-width=".25"/>
<circle cx="228.7" cy="88.9" r=".49" fill="#f0f"/>
<circle cx="228.7" cy="88.9" r=".49" fill="none" stroke="#f0f" stroke-width=".25"/>
<circle cx="228.7" cy="99.1" r=".49" fill="#f0f"/>
<circle cx="228.7" cy="99.1" r=".49" fill="none" stroke="#f0f" stroke-width=".25"/>
<circle cx="96.6" cy="111.8" r=".49" fill="#f0f"/>
<circle cx="96.6" cy="111.8" r=".49" fill="none" stroke="#f0f" stroke-width=".25"/>
<circle cx="99.1" cy="43.2" r=".49" fill="#f0f"/>
<circle cx="99.1" cy="43.2" r=".49" fill="none" stroke="#f0f" stroke-width=".25"/>
<circle cx="228.7" cy="45.7" r=".49" fill="#f0f"/>
<circle cx="228.7" cy="45.7" r=".49" fill="none" stroke="#f0f" stroke-width=".25"/>
<circle cx="160.1" cy="73.7" r=".49" fill="#f0f"/>
<circle cx="160.1" cy="73.7" r=".49" fill="none" stroke="#f0f" stroke-width=".25"/>
<circle cx="243.9" cy="155" r=".49" fill="#f0f"/>
<circle cx="243.9" cy="155" r=".49" fill="none" stroke="#f0f" stroke-width=".25"/>
<circle cx="203.3" cy="155" r=".49" fill="#f0f"/>
<circle cx="203.3" cy="155" r=".49" fill="none" stroke="#f0f" stroke-width=".25"/>
<circle cx="198.2" cy="155" r=".49" fill="#f0f"/>
<circle cx="198.2" cy="155" r=".49" fill="none" stroke="#f0f" stroke-width=".25"/>
<circle cx="200.7" cy="175.3" r=".49" fill="#f0f"/>
<circle cx="200.7" cy="175.3" r=".49" fill="none" stroke="#f0f" stroke-width=".25"/>
<circle cx="71.2" cy="81.3" r=".49" fill="#f0f"/>
<circle cx="71.2" cy="81.3" r=".49" fill="none" stroke="#f0f" stroke-width=".25"/>
<circle cx="271.8" cy="165.1" r=".49" fill="#f0f"/>
<circle cx="271.8" cy="165.1" r=".49" fill="none" stroke="#f0f" stroke-width=".25"/>
<circle cx="236.3" cy="155" r=".49" fill="#f0f"/>
<circle cx="236.3" cy="155" r=".49" fill="none" stroke="#f0f" stroke-width=".25"/>
<circle cx="243.9" cy="170.2" r=".49" fill="#f0f"/>
<circle cx="243.9" cy="170.2" r=".49" fill="none" stroke="#f0f" stroke-width=".25"/>
<text font-size="4.1" fill="#00f" x="91.5" y="72.1">GL823U</text>
<text font-size="3" x="185.5" y="61">3.3V</text>
<text font-size="3" fill="#00f" x="94.1" y="76.3">QFN24</text>
<g font-size="2.3">
<text x="78.8" y="13.3">DVDD</text>
<text x="55.5" y="29.5">USB5V</text>
<text x="225.6" y="39.7">USB5V</text>
<text x="251" y="45.2">1</text>
<text x="251" y="47.8">2</text>
<text x="251" y="50.3">3</text>
<text x="251" y="52.8">4</text>
<text x="91" y="56.7" transform="rotate(-90 91 56.7)">24</text>
<text x="93.5" y="56.7" transform="rotate(-90 93.5 56.7)">23</text>
<text x="96.1" y="56.7" transform="rotate(-90 96.1 56.7)">22</text>
<text x="98.6" y="56.7" transform="rotate(-90 98.6 56.7)">21</text>
<text x="101.1" y="56.7" transform="rotate(-90 101.1 56.7)">20</text>
<text x="103.7" y="56.7" transform="rotate(-90 103.7 56.7)">19</text>
<text x="116.2" y="60.5">33</text>
<text x="181.4" y="65.1">VCC_EMMC</text>
<text x="78.3" y="68.1">1</text>
<text x="78.3" y="70.6">2</text>
<text x="116.2" y="70.6">17</text>
<text x="116.2" y="68.1">18</text>
<text x="78.3" y="73.2">3</text>
<text x="78.3" y="75.7">4</text>
<text x="116.2" y="75.7">15</text>
<text x="116.2" y="73.2">16</text>
<text x="38.2" y="81.9">DVDD</text>
<text x="78.3" y="78.2">5</text>
<text x="78.3" y="80.8">6</text>
<text x="116.2" y="80.8">13</text>
<text x="116.2" y="78.2">14</text>
<text x="234.5" y="78.2">34</text>
<text x="234.5" y="80.8">33</text>
<text x="234.5" y="83.3">32</text>
<text x="250.8" y="78.2">1</text>
<text x="250.8" y="80.8">2</text>
<text x="250.8" y="83.3">3</text>
<text x="234.5" y="85.9">31</text>
<text x="234.5" y="88.4">30</text>
<text x="250.8" y="85.9">4</text>
<text x="250.8" y="88.4">5</text>
<text x="91" y="94.5" transform="rotate(-90 91 94.5)">7</text>
<text x="93.5" y="94.5" transform="rotate(-90 93.5 94.5)">8</text>
<text x="96.1" y="94.5" transform="rotate(-90 96.1 94.5)">9</text>
<text x="98.6" y="95.8" transform="rotate(-90 98.6 95.8)">10</text>
<text x="101.1" y="95.8" transform="rotate(-90 101.1 95.8)">11</text>
<text x="103.7" y="95.8" transform="rotate(-90 103.7 95.8)">12</text>
<text x="234.5" y="90.9">29</text>
<text x="234.5" y="93.5">28</text>
<text x="250.8" y="90.9">6</text>
<text x="250.8" y="93.5">7</text>
<text x="234.5" y="96">27</text>
<text x="234.5" y="98.6">26</text>
<text x="234.5" y="101.1">25</text>
<text x="250.8" y="96">8</text>
<text x="250.8" y="98.6">9</text>
<text x="250.8" y="101.1">10</text>
<text x="199.2" y="107.3">VCC_EMMC</text>
<text x="234.5" y="103.6">24</text>
<text x="234.5" y="106.2">23</text>
<text x="250.8" y="103.6">11</text>
<text x="250.8" y="106.2">12</text>
<text x="234.5" y="108.7">22</text>
<text x="234.5" y="111.3">21</text>
<text x="234.5" y="113.8">20</text>
<text x="250.8" y="108.7">13</text>
<text x="250.8" y="111.3">14</text>
<text x="250.8" y="113.8">15</text>
<text x="130.4" y="117.4">DVDD</text>
<text x="196.7" y="114.9">VCC3V3_EMMC</text>
<text x="234.5" y="116.3">19</text>
<text x="234.5" y="118.9">18</text>
<text x="250.8" y="116.3">16</text>
<text x="250.8" y="118.9">17</text>
<text x="265.3" y="141.3">VCC3V3_EMMC</text>
<text x="173.1" y="148.9">VCC3V3_EMMC</text>
<text x="241.4" y="149.4">USB5V</text>
<text x="212.9" y="154.4">1</text>
<text x="233" y="154.4">5</text>
<text x="233" y="159.5">2</text>
<text x="212.9" y="164.6">3</text>
<text x="233" y="164.6">4</text>
<text x="218.5" y="169.8">SOT23-5</text>
</g>
<g font-size="2.3" fill="#f00">
<text x="94.6" y="12.2">DVDD</text>
<text x="102.2" y="27.5">LED</text>
<text x="103.5" y="45.3" transform="rotate(-90 103.5 45.3)">EMMC1_D2</text>
<text x="231.7" y="45.3">USB5V</text>
<text x="236.8" y="47.8">UDN</text>
<text x="236.8" y="50.3">UDP</text>
<text x="127.6" y="67.9">EMMC1_D3</text>
<text x="127.6" y="70.4">EMMC1_CMD</text>
<text x="64.1" y="73.2">UDN</text>
<text x="64.1" y="75.7">UDP</text>
<text x="130.1" y="73.2">PMOS</text>
<text x="130.1" y="75.7">DVDD</text>
<text x="66.6" y="80.8">AVDD</text>
<text x="127.6" y="80.6">EMMC1_CLK</text>
<text x="213.9" y="80.6">EMMC1_D6</text>
<text x="267.3" y="80.6">EMMC1_D5</text>
<text x="213.9" y="85.7">EMMC1_D7</text>
<text x="267.3" y="85.7">EMMC1_D4</text>
<text x="213.9" y="90.8">EMMC1_D1</text>
<text x="213.9" y="95.8">EMMC1_D2</text>
<text x="267.3" y="90.8">EMMC1_D0</text>
<text x="267.3" y="95.8">EMMC1_CLK</text>
<text x="127.6" y="100.9">EMMC1_D0</text>
<text x="213.9" y="100.9">EMMC1_CMD</text>
<text x="267.3" y="100.9">EMMC1_D3</text>
<text x="127.6" y="103.5">EMMC1_D1</text>
<text x="267.3" y="106.2">RSTN</text>
<text x="93.3" y="108.8" transform="rotate(-90 93.3 108.8)">RST_N</text>
<text x="198.7" y="154.5">3V3</text>
<text x="262.2" y="164.6">RSTN</text>
</g>
<g font-size="2.3" fill="#000080">
<text x="109.3" y="14.8">C1</text>
<text x="106.8" y="19.9">4.7uF</text>
<text x="111.8" y="27.5">R1</text>
<text x="124.5" y="27.5">1K 5%</text>
<text x="144.4" y="27.5">D1</text>
<text x="58.1" y="41.2" transform="rotate(-90 58.1 41.2)">C3</text>
<text x="68.2" y="41.2" transform="rotate(-90 68.2 41.2)">C4</text>
<text x="254.1" y="40.2">J1</text>
<text x="254.1" y="42.8">USB-A</text>
<text x="58.1" y="51.9" transform="rotate(-90 58.1 51.9)">0.1uF</text>
<text x="68.2" y="51.1" transform="rotate(-90 68.2 51.1)">10uF</text>
<text x="78.8" y="55.5">GL823U</text>
<text x="81.4" y="58">U1</text>
<text x="230.8" y="56.4" transform="rotate(-90 230.8 56.4)">C2</text>
<text x="230.8" y="67.6" transform="rotate(-90 230.8 67.6)">0.1UF</text>
<text x="165.2" y="75.8">L2</text>
<text x="175.3" y="75.8">30 Ohms</text>
<text x="40.7" y="78.3">R3</text>
<text x="53.4" y="78.3">680R 1%</text>
<text x="53.4" y="83.4">L1</text>
<text x="63.6" y="83.4">30 Ohms</text>
<text x="152.1" y="81.8" transform="rotate(-90 152.1 81.8)">C6</text>
<text x="159.7" y="81.8" transform="rotate(-90 159.7 81.8)">C7</text>
<text x="73.3" y="89.5" transform="rotate(-90 73.3 89.5)">C5</text>
<text x="152.1" y="92.5" transform="rotate(-90 152.1 92.5)">0.1uF</text>
<text x="73.3" y="100.6" transform="rotate(-90 73.3 100.6)">0.1UF</text>
<text x="159.7" y="96.6" transform="rotate(-90 159.7 96.6)">47uF 10V</text>
<text x="99.1" y="108.8">R8</text>
<text x="99.1" y="111.3">R5</text>
<text x="111.8" y="108.8">0R</text>
<text x="111.8" y="111.3">4K7 5%</text>
<text x="99.1" y="116.4">R4</text>
<text x="111.8" y="116.4">4K7 5%</text>
<text x="96.2" y="122.5" transform="rotate(-90 96.2 122.5)">C8</text>
<text x="233.8" y="121.5">J2</text>
<text x="233.8" y="126.6">HEADER 17X2</text>
<text x="96.2" y="133.6" transform="rotate(-90 96.2 133.6)">0.1UF</text>
<text x="216" y="149.4">U2</text>
<text x="216" y="152">RT9050-33GB</text>
<text x="274" y="151.4" transform="rotate(-90 274 151.4)">4K7</text>
<text x="175.8" y="157.1">30 Ohms</text>
<text x="193.1" y="157.1">L3</text>
<text x="246" y="161.1" transform="rotate(-90 246 161.1)">0.1uF</text>
<text x="200.3" y="167.7" transform="rotate(-90 200.3 167.7)">47uF 10V</text>
<text x="205.4" y="166.9" transform="rotate(-90 205.4 166.9)">C11</text>
<text x="210.5" y="166.9" transform="rotate(-90 210.5 166.9)">C12</text>
<text x="274" y="163.1" transform="rotate(-90 274 163.1)">R9</text>
<text x="210.5" y="173.8" transform="rotate(-90 210.5 173.8)">NC</text>
<text x="246" y="168.2" transform="rotate(-90 246 168.2)">C9</text>
<text x="271.4" y="169.5" transform="rotate(-90 271.4 169.5)">C13</text>
<text x="200.3" y="175.3" transform="rotate(-90 200.3 175.3)">C10</text>
<text x="205.4" y="176.8" transform="rotate(-90 205.4 176.8)">0.1UF</text>
<text x="271.4" y="178.9" transform="rotate(-90 271.4 178.9)">0.1uF</text>
</g>
<text font-size="2.3" fill="#000040" x="93.6" y="40.2" transform="rotate(-90 93.6 40.2)">VDD33</text>
<g font-size="2.3" fill="#004080">
<text x="255.4" y="46.8">VBUS</text>
<text x="255.4" y="49.4">DM</text>
<text x="255.4" y="51.9">DP</text>
<text x="255.4" y="54.4">GND</text>
<text x="92.6" y="66" transform="rotate(-90 92.6 66)">VBUS</text>
<text x="100.2" y="65.6" transform="rotate(-90 100.2 65.6)">TEST</text>
<text x="102.7" y="64.2" transform="rotate(-90 102.7 64.2)">LED</text>
<text x="105.3" y="62.7" transform="rotate(-90 105.3 62.7)">D2</text>
<text x="108" y="62.1">GND</text>
<text x="82.6" y="69.7">NC</text>
<text x="95.1" y="66.2" transform="rotate(-90 95.1 66.2)">DVDD</text>
<text x="97.7" y="66.7" transform="rotate(-90 97.7 66.7)">GPIO3</text>
<text x="110.2" y="69.7">D3</text>
<text x="82.6" y="72.2">GPIO2</text>
<text x="82.6" y="74.8">DM</text>
<text x="82.6" y="77.3">DP</text>
<text x="103.5" y="72.2">SD_CMD</text>
<text x="106.4" y="74.8">PMOS</text>
<text x="106.6" y="77.3">DVDD</text>
<text x="82.6" y="79.8">RREF</text>
<text x="82.6" y="82.4">AVDD</text>
<text x="104.2" y="82.4">SD_CLK</text>
<text x="106.1" y="79.8">GPIO6</text>
<text x="92.6" y="90.2" transform="rotate(-90 92.6 90.2)">GND</text>
<text x="95.1" y="90.2" transform="rotate(-90 95.1 90.2)">RSTZ</text>
<text x="97.7" y="90.2" transform="rotate(-90 97.7 90.2)">SD_WP</text>
<text x="100.2" y="90.2" transform="rotate(-90 100.2 90.2)">SD_CDZ</text>
<text x="102.7" y="90.2" transform="rotate(-90 102.7 90.2)">D1</text>
<text x="105.3" y="90.2" transform="rotate(-90 105.3 90.2)">D0</text>
<text x="217.3" y="156">VIN</text>
<text x="223.6" y="156">VOUT</text>
<text x="224.9" y="161.1">GND</text>
<text x="217.3" y="166.2">EN</text>
<text x="226.6" y="166.2">NC</text>
</g>
<g font-size="1.8">
<text x="31.8" y="1.9">5</text>
<text x="90.1" y="1.9">4</text>
<text x="148.5" y="1.9">3</text>
<text x="206.9" y="1.9">2</text>
<text x="265.3" y="1.9">1</text>
<text x=".7" y="29.8">D</text>
<text x="295.1" y="29.8">D</text>
<text x=".7" y="80.9">C</text>
<text x="295.1" y="80.9">C</text>
<text x=".7" y="132.1">B</text>
<text x="295.1" y="132.1">B</text>
<text x=".7" y="183.3">A</text>
<text x="295.1" y="183.3">A</text>
<text x="31.8" y="209.2">5</text>
<text x="90.1" y="209.2">4</text>
<text x="148.5" y="209.2">3</text>
<text x="206.9" y="209.2">2</text>
<text x="265.3" y="209.2">1</text>
</g>
</svg>
